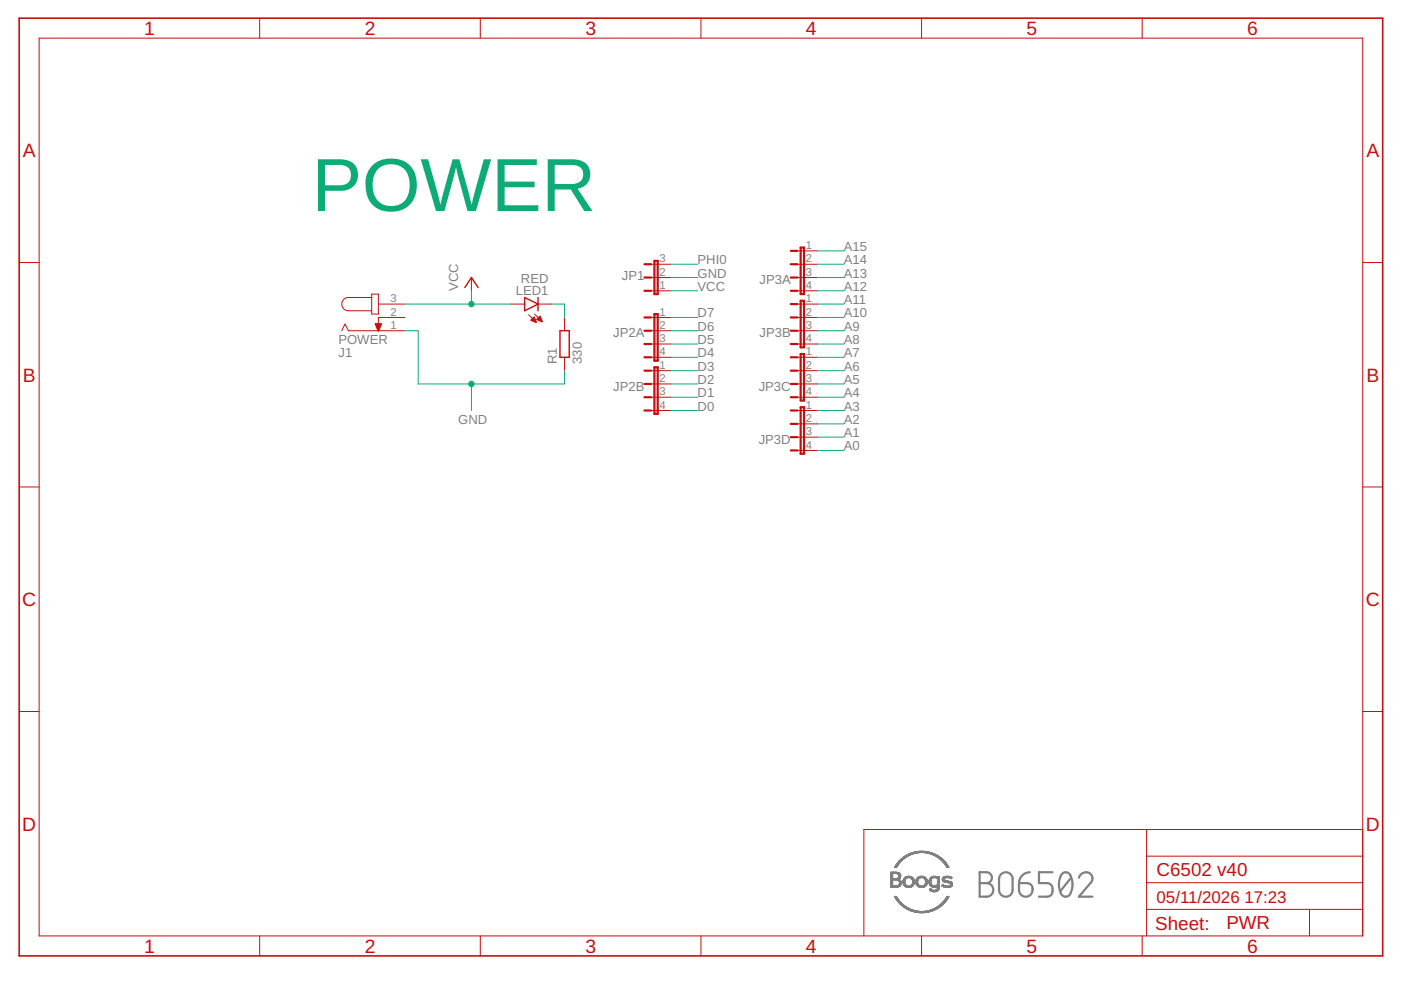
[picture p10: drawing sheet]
<svg xmlns="http://www.w3.org/2000/svg" width="297mm" height="210mm" viewBox="0 0 297 210" stroke-linecap="round" stroke-linejoin="round" font-family="sans-serif">
<g fill="none" stroke="#808080" stroke-width=".21">
<path d="M188.9 188.1h1.3M188.9 187.8h.4M188.9 187.7h.4M188.9 187.6h.4M188.9 187.5h.4M188.9 187.4h.4M188.9 187.3h.4M188.9 187.2h.4M188.9 187.1h.4M188.9 187h.4M188.9 186.9h.4M188.9 186.8h.4"/>
<path d="M188.9 186.7h.4M188.9 186.6h.4M188.9 186.6h1.9M188.9 186.5h1.9M188.9 186.5h1.7M188.9 186.3h1.8M188.9 186.2h.4M188.9 186.1h.4M188.9 186h.4M188.9 185.9h.4M188.9 185.8h.4M188.9 185.7h.4"/>
<path d="M188.9 185.6h.4M188.9 185.5h.4M188.9 185.4h.4M188.9 185.3h.4M188.9 185.2h.4M188.9 185.2h1.9M188.9 185.1l1.9 .1M188.9 185.1h1.8M188.9 185l1.7 .1M188.9 185h1.6M188.9 184.9l1.4 .1M189.7 190.1h.4"/>
<path d="M189.7 190.2h.4M189.7 183.8h.4M189.7 190.2h.5M189.8 190.3h.4M189.8 190.3l.4 .1M189.8 190.4h.5M189.8 183.6h.5M189.9 190.4h.4M189.9 190.5h.4M189.9 190.5l.5 .1M190 190.6h.4M190 190.6l.4 .1"/>
<path d="M190 187.8h.9M190 190.7h.5M190 185.2l.8 .1M190.1 190.8h.4M190.1 183.9h-.4M190.1 190.8h.5M190.1 183.2h.5M190.2 190.9h.4M190.2 183.8h-.5M190.2 186.6h.7M190.2 183.7h-.4M190.2 183.1h.4"/>
<path d="M190.2 191h.5M190.2 183.6l-.4 .1M190.3 191l.4 .1M190.3 185.3h.6M190.3 183.6h-.4M190.3 183h.4M190.3 191.1h.5M190.3 183.5h-.4M190.4 191.1l.4 .1M190.4 185.3h.5M190.4 183.4l-.5 .1M190.4 186.7h.5"/>
<path d="M190.4 191.2h.5M190.4 183.4h-.4M190.4 191.2l.5 .1M190.5 186.7l.5 .1M190.5 186.1h.4M190.5 185.4h.4M190.5 183.3l-.5 .1M190.5 188l-1.6 .1M190.5 183.3h-.5M190.5 191.3h.5M190.5 191.3l.5 .1M190.5 186.4h-1.6"/>
<path d="M190.5 186h.4M190.5 185.5h.4M190.5 183.2h-.4M190.5 182.7h.5M190.6 187.6h.4M190.6 186.8h.4M190.6 185.5h.3M190.6 191.4h.5M190.6 188h-1.7M190.6 185.6h.4M190.6 185.8h.4M190.6 185.7h.4"/>
<path d="M190.6 183.1h-.4M190.6 191.4l.5 .1M190.6 186.9h.4M190.6 186.4h-1.7M190.7 191.5h.5M190.7 187.4h.4M190.7 186.9l.4 .1M190.7 187h.4M190.7 183h-.5M190.7 191.5l.5 .1M190.7 187.9l-1.8 .1M190.7 187.2h.4"/>
<path d="M190.7 187.1h.4M190.8 187.9h-1.9M190.8 186.2l-.7 .1M190.8 182.9h-.5M190.8 191.6h.5M190.8 182.9h-.4M190.8 191.6l.5 .1M190.8 187.8l-1.9 .1M190.8 186.2h-.5M190.9 186.1l-.5 .1M190.9 191.7h.5M190.9 182.8h-.5"/>
<path d="M190.9 191.7l.6 .1M190.9 187.7l-.6 .1M190.9 186l-.4 .1M190.9 182.8h-.4M190.9 185.9h-.3M191 187.7h-.6M191 185.9h-.4M191 182.7h-.5M191 187.6h-.5M191 191.8h.5M191 187.5h-.4M191.1 191.9h.5"/>
<path d="M191.1 187.5h-.5M191.1 187.3h-.4M191.1 182.6h-.5M191.1 182.5l-.5 .1M191.2 192h.5M191.2 182.5h-.5M191.2 182.4l-.5 .1M191.3 192h.5M191.3 192.1h.6M191.3 182.4h-.5M191.3 182.3l-.5 .1M191.4 192.1l.5 .1"/>
<path d="M191.4 182.3h-.5M191.4 192.2h.6M191.5 187.2h.4M191.5 187.1h.3M191.5 187h.3M191.5 186.9h.3M191.5 186.8h.3M191.5 182.2h-.6M191.5 187.3h.4M191.5 186.7h.4M191.5 192.2l.6 .1M191.5 187.4h.4"/>
<path d="M191.5 187.3l.4 .1M191.5 186.6h.4M191.5 187.5h.4M191.6 187.5h.4M191.6 186.5h.4M191.6 182.2h-.6M191.6 192.3h.6M191.6 187.6h.4M191.6 186.4h.4M191.6 182.1h-.5M191.6 187.6h.5M191.6 192.3l.7 .1"/>
<path d="M191.6 187.7h.5M191.7 187.7l.5 .1M191.7 182.1h-.6M191.7 192.4h.7M191.7 187.8h.6M191.7 182h-.5M191.8 187.8l.8 .1M191.8 186.1h1.7M191.8 192.4l.7 .1M191.8 181.9l-.6 .1M191.8 187.9h1.7M191.8 186.8h-.3"/>
<path d="M191.9 186.7l-.4 .1M191.9 186.1h1.6M191.9 192.5h.7M191.9 186.6h-.4M191.9 181.9h-.6M191.9 187.9h1.5M191.9 186h1.5M191.9 186.5h-.4M192 192.6h.6M192 181.8l-.6 .1M192 185.9h1.3M192 186.4h-.4"/>
<path d="M192 181.8h-.6M192 192.6h.8M192.1 188h1.2M192.1 186.3h-.5M192.1 185.9h1.1M192.1 186.2l-.4 .1M192.1 181.7l-.6 .1M192.2 192.7h.7M192.2 188.1h.9M192.2 181.7h-.6M192.2 192.7h.8M192.2 186.2h-.5"/>
<path d="M192.2 185.8h.9M192.3 186.1l-.6 .1M192.3 181.6l-.7 .1M192.3 192.8h.8M192.3 188.2h.7M192.4 185.8h.6M192.4 181.6h-.7M192.4 192.8h.9M192.5 181.5l-.7 .1M192.6 192.9h.8M192.6 181.5h-.7M192.6 192.9l1 .1"/>
<path d="M192.7 181.4l-.7 .1M192.8 193h.9M192.8 181.4h-.8M192.8 193l1.2 .1M192.9 181.3h-.7M193 193.1h1.2M193 186.1l.6 .1M193 181.3h-.7M193.1 186.2h.5M193.1 193.1l1.4 .1M193.1 181.2h-.7M193.2 186.2h.5"/>
<path d="M193.2 186.3h.5M193.3 187.6h.4M193.3 193.2h1.5M193.3 186.4h.4M193.3 188h-1.3M193.3 186.4h.5M193.3 181.1l-.9 .1M193.4 187.5h.4M193.4 186.5h.4M193.4 193.2h4M193.4 186.6h.4M193.4 181.1h-.8"/>
<path d="M193.5 187.3h.3M193.5 186.7h.3M193.5 180.8h3.9M193.5 187.2h.3M193.5 186.8h.4M193.5 187.1h.4M193.5 187h.4M193.5 186.9h.4M193.5 187.8l-.8 .1M193.6 187.8h-.6M193.6 181l-.9 .1M193.7 193.3h3.5"/>
<path d="M193.7 187.7l-.6 .1M193.7 187.7h-.5M193.7 180.7h3.4M193.7 187.6h-.4M193.8 187.5h-.4M193.8 181h-1M193.8 187.4h-.4M193.8 193.3h3.2M193.8 187.3l-.4 .1M193.8 187.2l-.3 .1M193.9 187.1l-.4 .1M193.9 180.7h3.1"/>
<path d="M194 180.9l-1.1 .1M194.1 193.4h2.7M194.1 180.6h2.6M194.2 187.2h.4M194.2 187.1h.4M194.2 187.1h.3M194.2 187h.3M194.2 186.9h.3M194.2 186.8h.4M194.2 187.3h.4M194.2 186.7h.4M194.2 187.4h.4"/>
<path d="M194.2 187.3l.4 .1M194.2 186.6h.4M194.2 180.9h-1.1M194.3 193.4h2.3M194.3 187.5h.4M194.3 186.5h.4M194.3 187.6h.5M194.3 186.4h.5M194.4 187.6h.4M194.4 187.7h.5M194.4 180.6h2.1M194.4 187.7l.6 .1"/>
<path d="M194.5 187.8h.6M194.5 187.8l.8 .1M194.5 186.1h1.8M194.6 186.8h-.4M194.6 187.9h1.6M194.6 186.7l-.4 .1M194.6 186.1h1.6M194.6 180.8l-1.4 .1M194.6 186.6h-.4M194.6 186h1.6M194.7 186.5h-.4M194.7 188h1.4"/>
<path d="M194.7 186.4h-.4M194.7 185.9h1.4M194.8 193.5h1.2M194.8 188h1.2M194.8 185.9h1.2M194.8 186.3h-.4M194.9 186.2l-.5 .1M194.9 188.1h1M194.9 185.8h1M195 186.2h-.6M195 180.8h-1.7M195 180.5h.9"/>
<path d="M195.1 186.1l-.6 .1M195.1 188.2h.6M195.1 185.8h.6M195.7 187.8h.6M195.7 186.1l.6 .1M195.8 186.2h.6M195.9 180.8h1.6M195.9 186.2h.5M196 186.3h.4M196 186.4h.5M196.1 186.4h.4M196.1 187.5h.4"/>
<path d="M196.1 186.5h.4M196.2 187.4h.3M196.2 187.4h.4M196.2 186.6h.4M196.2 187.3h.4M196.2 186.7h.4M196.2 187.2h.4M196.2 187.1h.4M196.2 187h.4M196.2 186.9h.4M196.2 186.8h.4M196.3 187h.3"/>
<path d="M196.3 186.9h.3M196.3 187.9h-.8M196.3 180.8l1.4 .1M196.4 187.7l-.6 .1M196.4 187.7h-.5M196.4 187.6h-.4M196.5 187.6h-.5M196.5 187.5h-.4M196.6 180.9h1.2M196.8 180.9l1.2 .1M197 187.1h.3M197 187h.3"/>
<path d="M197 186.9h.3M197 187.3h.4M197 187.2l.4 .1M197 187.2h.4M197 186.8h.3M197 187.3l.4 .1M197 186.6h.4M197 187.4h.4M197 186.5h.4M197.1 188.6h.4M197.1 187.5h.4M197.1 187.6h.4"/>
<path d="M197.1 186.4h.4M197.1 181h1M197.1 188.6l.5 .1M197.1 188.7h.6M197.1 187.6h.5M197.2 188.5h.2M197.2 187.7h.5M197.2 188.7l.7 .1M197.2 187.7l.6 .1M197.2 188.8h1.7M197.2 188.4h.2M197.2 181l1 .1"/>
<path d="M197.3 187.8h.7M197.3 188.8h1.5M197.3 188.4h.1M197.3 187.8h1.9M197.3 186.1h1.9M197.4 187.9h1.8M197.4 186.7l-.4 .1M197.4 186.7h-.4M197.4 181.1h.9M197.4 187.9h1.3M197.5 189h1.2M197.5 186.5h-.4"/>
<path d="M197.5 185.9h1.2M197.5 186.4h-.4M197.5 181.1l.9 .1M197.5 193.2h-1.5M197.5 189h1.1M197.5 188h1.1M197.6 185.9h1M197.6 186.3h-.5M197.6 188h.9M197.6 186.2l-.4 .1M197.7 185.8h.8M197.7 193.1l-1.3 .1"/>
<path d="M197.7 186.2h-.5M197.7 181.2h.8M197.8 189.1h.6M197.8 186.1l-.5 .1M197.8 181.3h.8M197.8 193.1h-1.1M197.8 188.1h.6M197.8 185.8h.6M197.9 181.3h.8M198 193l-1.1 .1M198 181.4h.8M198.1 193h-1"/>
<path d="M198.2 181.4l.7 .1M198.2 192.9l-.9 .1M198.2 187.8h1M198.3 181.5h.6M198.3 192.9h-.9M198.4 181.5l.7 .1M198.4 192.5h.6M198.4 192.8h-.9M198.4 187.8h.8M198.5 186.1h.7M198.5 181.6h.6M198.5 192.8h-.8"/>
<path d="M198.6 181.6l.6 .1M198.6 187.7h.6M198.6 186.2h.6M198.6 192.7h-.8M198.6 188.6h.5M198.6 181.7h.7M198.7 187.6h.5M198.7 186.2h.5M198.7 192.7h-.7M198.7 186.3h.5M198.7 188.4h.4M198.7 181.7l.7 .1"/>
<path d="M198.8 188.9h-1.4M198.8 188.3h.3M198.8 188.3h.4M198.8 188.2h.4M198.8 187.5h.4M198.8 186.4h.4M198.8 192.6h-.7M198.8 188.1h.4M198.8 188h.4M198.8 187.9h.4M198.8 187.4h.4M198.8 187.3h.4"/>
<path d="M198.8 187.2h.4M198.8 187.1h.4M198.8 187h.4M198.8 186.9h.4M198.8 186.8h.4M198.8 186.7h.4M198.8 186.6h.4M198.8 186.5h.4M198.8 185.9h.4M198.8 185.8h.4M198.8 181.8h.6M198.9 192.6h-.7"/>
<path d="M198.9 181.8l.6 .1M198.9 188.7l-.7 .1M199 192.5h-.7M199 188.7h-.6M199 181.9h.5M199 188.6l-.5 .1M199 181.9l.6 .1M199.1 188.6h-.5M199.1 188.5h-.4M199.1 188.4h-.3M199.1 182h.6M199.2 192.4h-.7"/>
<path d="M199.2 186.1h-1.9M199.2 186h-1.8M199.2 182.1h.5M199.2 192.3l-.6 .1M199.3 182.1h.5M199.3 192.3h-.7M199.3 182.2h.6M199.3 192.2l-.6 .1M199.4 182.2h.5M199.4 192.2h-.6M199.5 182.3h.5M199.5 192.1l-.6 .1"/>
<path d="M199.6 192.1h-.6M199.6 182.4h.5M199.6 192h-.5M199.6 182.4l.5 .1M199.7 182.5h.5M199.7 192h-.6M199.7 187.8l1.1 .1M199.7 187.8h.7M199.7 187.8h.6M199.7 191.9h-.5M199.8 187.9h2M199.8 187.7h.4"/>
<path d="M199.8 182.6h.5M199.8 191.9h-.5M199.8 191.4h.5M199.8 187.6h.2M199.8 186.6h.5M199.8 186.6h.4M199.8 186.5h.4M199.8 186.5h.3M199.8 186.4h.3M199.8 186.3h.4M199.8 186.7h.6M199.8 186.2h.4"/>
<path d="M199.8 186.7l.9 .1M199.8 182.6l.5 .1M199.9 191.8h-.6M199.9 186.8h1.1M199.9 182.7h.5M199.9 191.7l-.5 .1M199.9 186.8l1.4 .1M199.9 186.1h1.9M199.9 182.8h.5M200 191.7h-.5M200 186.9h1.5M200 182.8h.5"/>
<path d="M200 188h1.7M200 186h1.8M200 191.6l-.5 .1M200 186.9l1.6 .1M200 182.9h.5M200.1 191.6h-.5M200.1 188h1.5M200.1 185.9h1.6M200.1 182.9h.5M200.1 191.5l-.5 .1M200.1 183h.5M200.2 186.4h-.4"/>
<path d="M200.2 191.5h-.5M200.2 191h.4M200.2 187h1.5M200.2 185.9h1.4M200.2 183h.4M200.2 183.1h.5M200.2 191.4l-.5 .1M200.3 183.1h.4M200.3 188.1h1.1M200.3 187h1.5M200.3 183.2h.4M200.3 185.8h1.1"/>
<path d="M200.3 183.2l.5 .1M200.3 191.3l-.5 .1M200.3 190.8h.5M200.3 186.2h-.5M200.4 191.3h-.5M200.4 183.3h.4M200.4 183.3h.5M200.4 191.2l-.5 .1M200.4 186.1l-.5 .1M200.4 191.2h-.4M200.4 183.4h.5M200.5 188.2h.8"/>
<path d="M200.5 183.4l.4 .1M200.5 191.1l-.5 .1M200.5 187.1h1.3M200.5 185.8h.7M200.5 183.5h.5M200.6 191.1h-.5M200.6 190.5h.4M200.6 183.5h.4M200.6 191h-.5M200.6 183.6h.4M200.6 183.6l.5 .1M200.7 183.7h.4"/>
<path d="M200.7 190.9h-.5M200.7 190.2h.4M200.7 190.9h-.4M200.7 183.8h.4M200.7 190.8h-.4M200.7 187.1l1.2 .1M200.7 183.9h.5M200.8 190.1h.4M200.8 183.9h.4M200.8 190.7h-.4M200.9 190.6l-.5 .1M200.9 190.6h-.5"/>
<path d="M200.9 190.5l-.4 .1M201 190.5h-.5M201 190.4h-.4M201.1 190.3l-.5 .1M201.1 190.3h-.4M201.1 190.2h-.4M201.2 190.1h-.4M201.2 187.2h.7M201.3 186.1h.5M201.4 187.2l.5 .1M201.4 187.8h.5M201.4 186.2h.4"/>
<path d="M201.5 187.3h.5M201.5 187.7h.4M201.6 187.6h.4M201.6 186.2h.1M201.6 187.4h.4M201.6 187.5h.4M201.6 186.3h.1M201.8 186.1h-1.9M201.8 187.9h-.8M201.9 187.8h-.6"/>
</g>
<path d="M207.7 184.9h1.5a1.15 1.15 0 0 1 1.1 1.2 1.15 1.15 0 0 1-1.1 1.1 1.44 1.44 0 0 1 1.4 1.5 1.44 1.44 0 0 1-1.4 1.4h-1.5zM207.7 187.2h1.5M212.1 185.5a1.44 1.44 0 0 1 1.6-.5 1.44 1.44 0 0 1 1 1.4v2.3a1.44 1.44 0 0 1-1.4 1.4 1.44 1.44 0 0 1-1.5-1.4v-2.3zM216 187.2h1.8a1.45 1.45 0 0 1 1.1 1.6 1.45 1.45 0 0 1-1.5 1.3 1.45 1.45 0 0 1-1.4-1.4zM218.4 184.9a2.33 2.33 0 0 0-2.4 2.3M223.2 184.9h-2.9v2.3h1.7a1.47 1.47 0 0 1 1.2 1.5 1.47 1.47 0 0 1-1.2 1.4h-1.7M225.2 185.2a1.16 1.16 0 0 1 1.3-.1 1.16 1.16 0 0 1 .6 1 3.7 3.7 0 0 1-.6 3.9 1.21 1.21 0 0 1-1.8-1 4.1 4.1 0 0 1 .5-3.8zM227.1 186.1l-2.3 2.9M228.7 186.1a1.43 1.43 0 0 1 1.8-1.2 1.43 1.43 0 0 1 1 1.9l-2.8 3.3h2.9" fill="none" stroke="#808080" stroke-width=".47"/>
<g fill="none" stroke="#c90d0c" stroke-width=".21">
<path d="M8.3 8.1h280.6v190.3h-280.6zM55.1 3.9v4.2M101.8 3.9v4.2M148.6 3.9v4.2M195.4 3.9v4.2M242.2 3.9v4.2M4.1 55.7h4.2M99.9 58.8v2.9M138 56h4.3M138 58.8h4.3M169.1 56h4.2M169.1 58.8h4.2"/>
<path d="M169.1 53.2h4.2M288.9 55.7h4.3M72.5 70.1l.7-1.4 .7 1.4h12M78.8 63.1h-4.9a1.41 1.41 0 0 0-1.4 1.4 1.41 1.41 0 0 0 1.4 1.4h4.9M78.8 62.4h1.4v4.2h-1.4zM80.2 64.5h5.7M85.9 67.3h-5.7v2.8M108.4 64.5h2.8M112.1 66.7l1.5 1.6M113.3 66.6l1.6 1.6M114.1 64.5h2.8M119.7 67.3v2.8"/>
<path d="M119.7 75.8v2.8M138 70.1h4.3M138 67.3h4.3M138 61.7h4.3M138 72.9h4.3M138 75.8h4.3M138 78.6h4.3M169.1 70.1h4.2M169.1 64.5h4.2M169.1 67.3h4.2M169.1 61.7h4.2M169.1 72.9h4.2"/>
<path d="M169.1 75.8h4.2M169.1 78.6h4.2M138 84.2h4.3M138 81.4h4.3M138 87h4.3M169.1 84.2h4.2M169.1 81.4h4.2M169.1 87h4.2M169.1 92.7h4.2M169.1 89.9h4.2M169.1 95.5h4.2M4.1 103.3h4.2"/>
<path d="M288.9 103.3h4.3M4.1 150.9h4.2M288.9 150.9h4.3M243.1 175.9v22.5M288.9 175.9h-105.7v22.5M55.1 198.4v4.3M101.8 198.4v4.3M148.6 198.4v4.3M195.4 198.4v4.3M242.2 198.4v4.3M243.1 192.8h45.8M243.1 187.2h45.8"/>
<path d="M243.1 181.5h45.8M277.6 192.8v5.6"/>
</g>
<path d="M4.1 3.9h289.1v198.8h-289.1z" fill="none" stroke="#c90d0c" stroke-width=".34"/>
<g fill="#c90d0c" stroke="#c90d0c" stroke-width=".21">
<path d="M79.5 68.6h1.4l-.6 1.6z" fill-rule="evenodd"/>
<path d="M112.5 67.9l.7-.7 .5 1.1z" fill-rule="evenodd"/>
<path d="M113.8 67.8l.7-.8 .5 1.2z" fill-rule="evenodd"/>
</g>
<path d="M98.6 61l1.3-2.2 1.5 2.2M111.2 63.1l2.9 1.4-2.9 1.4zM114.1 63.1v2.8M118.7 70.1h2v5.7h-2z" fill="none" stroke="#c90d0c" stroke-width=".3"/>
<g fill="none" stroke="#c90d0c" stroke-width=".47">
<path d="M136.6 56h1.4M136.6 58.8h1.4M138.7 55.3h.7v7.1h-.7zM167.7 56h1.4M167.7 58.8h1.4M167.7 53.2h1.4M169.8 52.5h.7v9.9h-.7zM136.6 61.7h1.4M136.6 72.9h1.4M136.6 70.1h1.4M136.6 67.3h1.4M136.6 75.8h1.4"/>
<path d="M136.6 78.6h1.4M138.7 66.6h.7v9.9h-.7zM138.7 77.9h.7v9.9h-.7zM167.7 61.7h1.4M167.7 72.9h1.4M167.7 70.1h1.4M167.7 67.3h1.4M167.7 75.8h1.4M167.7 78.6h1.4M167.7 64.5h1.4M169.8 63.8h.7v9.8h-.7zM169.8 75.1h.7v9.8h-.7z"/>
<path d="M136.6 84.2h1.4M136.6 81.4h1.4M136.6 87h1.4M167.7 84.2h1.4M167.7 81.4h1.4M167.7 87h1.4M167.7 92.7h1.4M167.7 89.9h1.4M167.7 95.5h1.4M169.8 86.3h.7v9.9h-.7z"/>
</g>
<g fill="none" stroke="#0dab76" stroke-width=".21">
<path d="M142.3 58.8h5.6M142.3 56h5.6M173.3 58.8h5.6M173.3 56h5.6M173.3 53.2h5.6M85.9 64.5h22.5M85.9 70.1h2.8v11.3h31v-2.8M99.9 61.7v2.8M116.9 64.5h2.8v2.8M142.3 61.7h5.6M142.3 70.1h5.6M142.3 67.3h5.6"/>
<path d="M142.3 72.9h5.6M142.3 75.8h5.6M142.3 78.6h5.6M173.3 64.5h5.6M173.3 61.7h5.6M173.3 70.1h5.6M173.3 67.3h5.6M173.3 72.9h5.6M173.3 75.8h5.6M173.3 78.6h5.6M99.9 81.4v5.6M142.3 81.4h5.6"/>
<path d="M142.3 84.2h5.6M142.3 87h5.6M173.3 81.4h5.6M173.3 84.2h5.6M173.3 87h5.6M173.3 89.9h5.6M173.3 92.7h5.6M173.3 95.5h5.6"/>
</g>
<g fill="#0dab76" stroke="#0dab76" stroke-width=".21">
<circle cx="99.9" cy="64.5" r=".57"/>
<circle cx="99.9" cy="81.4" r=".57"/>
</g>
<text font-size="15.9" fill="#0dab76" x="66.1" y="44.7">POWER</text>
<g font-size="4.1" fill="#c90d0c">
<text x="30.6" y="7.4">1</text>
<text x="77.3" y="7.4">2</text>
<text x="124.1" y="7.4">3</text>
<text x="170.9" y="7.4">4</text>
<text x="217.7" y="7.4">5</text>
<text x="264.4" y="7.4">6</text>
<text x="4.8" y="33.3">A</text>
<text x="289.7" y="33.3">A</text>
<text x="4.8" y="80.9">B</text>
<text x="289.7" y="80.9">B</text>
<text x="4.7" y="128.5">C</text>
<text x="289.6" y="128.5">C</text>
<text x="4.7" y="176.1">D</text>
<text x="289.6" y="176.1">D</text>
<text x="30.6" y="202">1</text>
<text x="77.3" y="202">2</text>
<text x="124.1" y="202">3</text>
<text x="170.9" y="202">4</text>
<text x="217.7" y="202">5</text>
<text x="264.4" y="202">6</text>
</g>
<g font-size="4" fill="#c90d0c">
<text x="245.2" y="185.8">C6502 v40</text>
<text x="244.9" y="197.2">Sheet:</text>
<text x="260" y="197">PWR</text>
</g>
<g font-size="3.6" fill="#c90d0c">
<text x="245.2" y="191.4">05/11/2026</text>
<text x="263.8" y="191.4">17:23</text>
</g>
<g font-size="2.8" fill="#808080">
<text x="178.9" y="53.2">A15</text>
<text x="131.8" y="59.4">JP1</text>
<text x="147.9" y="58.8">GND</text>
<text x="147.9" y="56">PHI0</text>
<text x="178.9" y="56">A14</text>
<text x="178.9" y="58.8">A13</text>
<text x="97.1" y="61.7" transform="rotate(-90 97.1 61.7)">VCC</text>
<text x="109.4" y="62.5">LED1</text>
<text x="110.5" y="60.1">RED</text>
<text x="147.9" y="61.7">VCC</text>
<text x="161" y="60.3">JP3A</text>
<text x="178.9" y="61.7">A12</text>
<text x="178.9" y="64.5">A11</text>
<text x="130" y="71.5">JP2A</text>
<text x="147.9" y="67.3">D7</text>
<text x="147.9" y="70.1">D6</text>
<text x="161" y="71.5">JP3B</text>
<text x="178.9" y="67.3">A10</text>
<text x="178.9" y="70.1">A9</text>
<text x="71.8" y="72.9">POWER</text>
<text x="71.8" y="75.8">J1</text>
<text x="118" y="77.2" transform="rotate(-90 118 77.2)">R1</text>
<text x="123.4" y="77.2" transform="rotate(-90 123.4 77.2)">330</text>
<text x="147.9" y="72.9">D5</text>
<text x="147.9" y="75.8">D4</text>
<text x="178.9" y="72.9">A8</text>
<text x="178.9" y="75.8">A7</text>
<text x="130" y="82.8">JP2B</text>
<text x="147.9" y="78.6">D3</text>
<text x="147.9" y="81.4">D2</text>
<text x="160.9" y="82.8">JP3C</text>
<text x="178.9" y="78.6">A6</text>
<text x="178.9" y="81.4">A5</text>
<text x="97.1" y="89.9">GND</text>
<text x="147.9" y="84.2">D1</text>
<text x="147.9" y="87">D0</text>
<text x="178.9" y="84.2">A4</text>
<text x="178.9" y="87">A3</text>
<text x="178.9" y="89.9">A2</text>
<text x="160.9" y="94.1">JP3D</text>
<text x="178.9" y="92.7">A1</text>
<text x="178.9" y="95.5">A0</text>
</g>
<g font-size="2.4" fill="#808080">
<text x="170.9" y="52.8">1</text>
<text x="139.8" y="58.4">2</text>
<text x="139.8" y="55.6">3</text>
<text x="170.9" y="55.6">2</text>
<text x="170.9" y="58.4">3</text>
<text x="82.8" y="64.1">3</text>
<text x="139.8" y="61.3">1</text>
<text x="170.9" y="61.3">4</text>
<text x="170.9" y="64.1">1</text>
<text x="82.8" y="66.9">2</text>
<text x="82.8" y="69.7">1</text>
<text x="139.8" y="66.9">1</text>
<text x="139.8" y="69.7">2</text>
<text x="170.9" y="66.9">2</text>
<text x="170.9" y="69.7">3</text>
<text x="139.8" y="72.5">3</text>
<text x="139.8" y="75.4">4</text>
<text x="170.9" y="72.5">4</text>
<text x="170.9" y="75.4">1</text>
<text x="139.8" y="78.2">1</text>
<text x="139.8" y="81">2</text>
<text x="139.8" y="83.8">3</text>
<text x="170.9" y="78.2">2</text>
<text x="170.9" y="81">3</text>
<text x="170.9" y="83.8">4</text>
<text x="139.8" y="86.6">4</text>
<text x="170.9" y="86.6">1</text>
<text x="170.9" y="89.5">2</text>
<text x="170.9" y="92.3">3</text>
<text x="170.9" y="95.1">4</text>
</g>
</svg>
